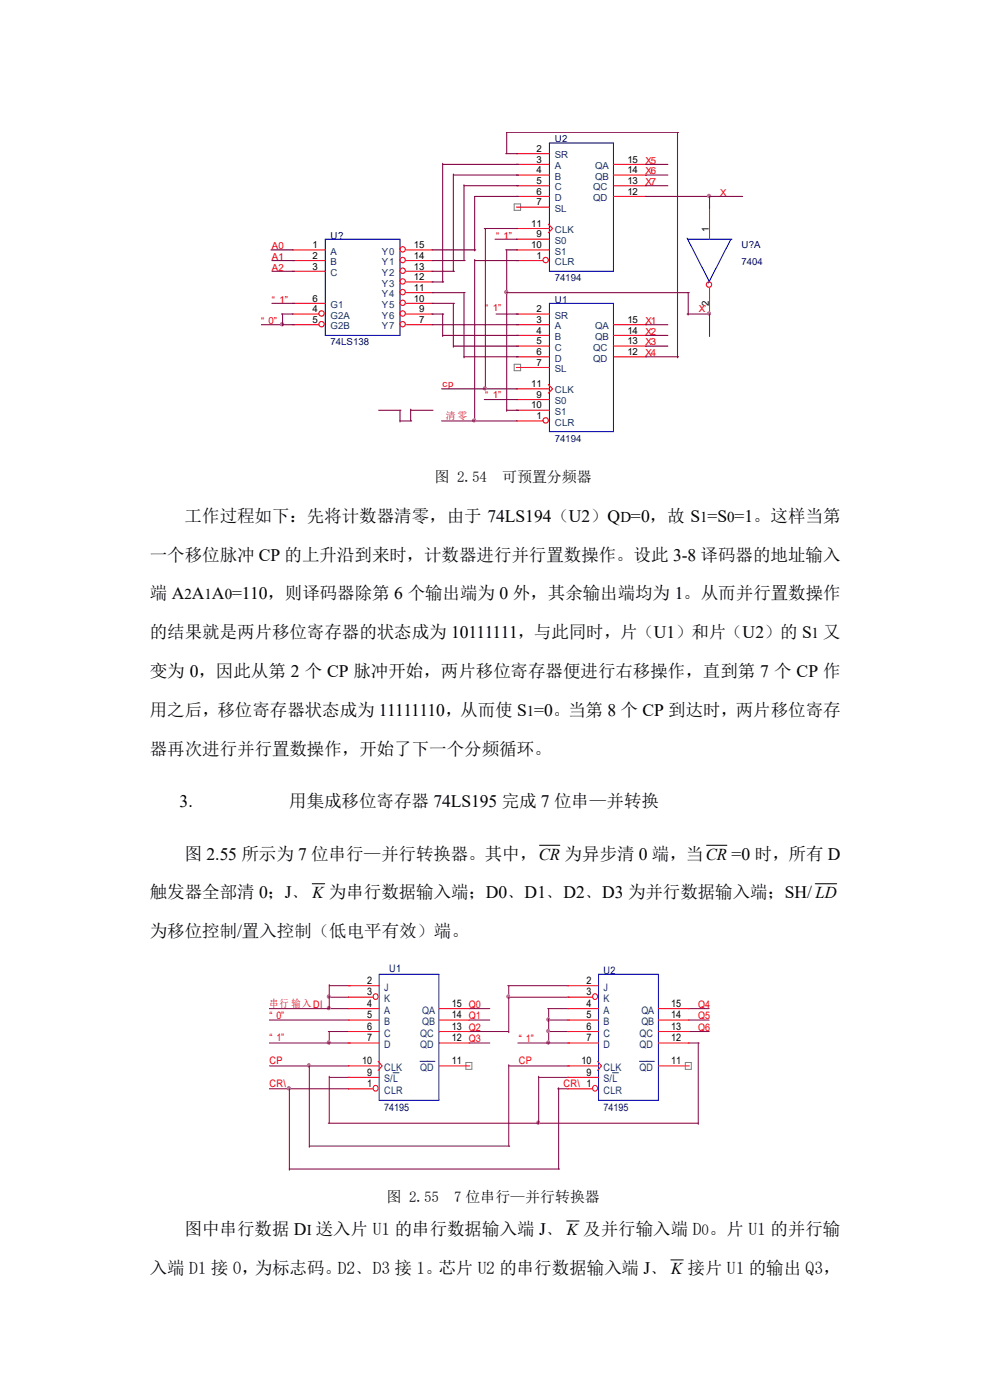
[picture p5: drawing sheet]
<svg xmlns="http://www.w3.org/2000/svg" width="210mm" height="297mm" viewBox="0 0 210 297" stroke-linecap="round" stroke-linejoin="round" font-family="sans-serif">
<path d="M114.5 179.3h4.3M149.9 179.3h4.3M66.2 187.5h2.7M173 187.5h4.5M120.2 259h2.7M142.3 267.3h2.7" fill="none" stroke="#000" stroke-width=".21"/>
<path d="M116.6 30.3h13.5v27.2h-13.5zM69 50.7h15.9v20.5h-15.9zM145.8 50.5l4.7 9.3M146 50.7h9.3M155 50.7l-4.7 9.3M116.6 64.4h13.5v27.2h-13.5z" fill="none" stroke="#00f" stroke-width=".23"/>
<g fill="none" stroke="#f00" stroke-width=".23">
<path d="M109.5 32.6h7.1M109.5 34.9h7.1M109.5 37.1h7.1M109.5 39.4h7.1M130.1 34.9h7.1M130.1 37.1h7.1M130.1 39.4h7.1M62 53h7M62 55.3h7M62 57.5h7M86.2 53h5.7M86.2 55.3h5.7"/>
<path d="M86.2 57.5h5.7M86.2 59.8h5.7M109.5 41.7h7.1M109.5 43.9h7.1M109.5 48.5h7.1M109.5 50.7h7.1M109.5 53h7.1M109.5 55.3h5.7M116.3 47.6l.9 .9-.9 .9M130.1 41.7h7.1M150.5 43.7v7M62 66.6h5.6"/>
<path d="M62 68.9h5.6M62 64.4h7M86.2 66.6h5.7M86.2 68.9h5.7M86.2 64.4h5.7M86.2 62.1h5.7M109.5 66.6h7.1M109.5 68.9h7.1M109.5 71.2h7.1M109.5 73.4h7.1M109.5 75.7h7.1M109.5 78h7.1"/>
<path d="M130.1 68.9h7.1M130.1 71.2h7.1M130.1 73.4h7.1M130.1 75.7h7.1M150.5 61.2v5.6M109.5 82.5h7.1M109.5 84.8h7.1M109.5 87h7.1M109.5 89.3h5.7M116.3 81.6l.9 .9-.9 .9"/>
<circle cx="85.4" cy="59.7" r=".57"/>
<circle cx="85.4" cy="57.4" r=".57"/>
<circle cx="85.4" cy="52.9" r=".57"/>
<circle cx="85.4" cy="55.2" r=".57"/>
<circle cx="115.8" cy="55.2" r=".57"/>
<circle cx="68.2" cy="66.5" r=".57"/>
<circle cx="68.2" cy="68.8" r=".57"/>
<circle cx="85.4" cy="64.2" r=".57"/>
<circle cx="85.4" cy="62" r=".57"/>
<circle cx="85.4" cy="66.5" r=".57"/>
<circle cx="85.4" cy="68.8" r=".57"/>
<circle cx="150.4" cy="60.4" r=".57"/>
<circle cx="115.8" cy="89.2" r=".57"/>
</g>
<path d="M109.1 43.3h1.3v1.3h-1.3zM109.1 77.3h1.3v1.3h-1.3z" fill="none" stroke="#808080" stroke-width=".23"/>
<g fill="none" stroke="#800040" stroke-width=".23">
<path d="M93.9 34.6v25.2M93.9 34.9h16.1M96.2 36.9v20.6M96.2 37.1h13.8M98.4 39.2v16.1M98.4 39.4h11.6M107.3 32.6h2.5M107.5 28v4.6M107.5 28.1h36.4M136.9 39.4h4.8M136.9 37.1h4.8M136.9 34.9h4.8"/>
<path d="M143.7 28.1v47.8M57.5 53h4.7M57.7 55.3h4.7M57.7 57.5h4.7M91.6 53h9.3M91.6 55.3h7.1M91.6 57.5h4.8M91.6 59.8h2.5M100.7 55.3h9.3M100.7 55.1v34.2M102.7 48.5h7.1M103 48.5v34.2"/>
<path d="M105 50.7h4.8M107.3 53h2.5M107.5 53v34.3M110 41.7h-9.3v11.5M136.9 41.7h20.6M150.5 41.7v2.5M55.4 68.9h7M57.7 64.4h4.7M59.7 66.6h2.5M59.9 66.6v2.5M91.6 68.9h18.4M91.6 66.6h2.5"/>
<path d="M91.6 64.4h4.8M91.6 62.1h7.1M93.9 66.6v4.8M93.9 71.2h16.1M96.2 64.4v9.3M96.2 73.4h13.8M98.4 62.1v13.8M98.4 75.7h11.6M105.2 66.6h4.8M107.5 62.1h38.7M136.9 68.9h4.8M136.9 71.2h4.8"/>
<path d="M136.9 73.4h4.8M136.9 75.7h7M145.8 66.6h4.7v4.8M146 62.1v4.7M80.3 87h4.8M84.9 89.3h2.4M84.9 87v2.5M87.1 87h4.8M87.1 86.8v2.5M93.7 82.5h16.1M93.7 89.3h16.1M102.7 84.8h7.1"/>
<path d="M107.5 87h2.5"/>
</g>
<g fill="#f0f" stroke="#f0f" stroke-width=".23">
<circle cx="102.9" cy="82.4" r=".34"/>
<circle cx="100.6" cy="89.2" r=".34"/>
<circle cx="150.4" cy="41.6" r=".34"/>
<circle cx="107.4" cy="62" r=".34"/>
<circle cx="150.4" cy="66.5" r=".34"/>
<circle cx="59.8" cy="68.8" r=".34"/>
</g>
<g fill="none" stroke="#800040" stroke-width=".21">
<path d="M57.1 214h17M57.1 216.4h17M69.6 211.6h4.5M69.6 218.8h4.5M69.8 208.9v5.1M69.8 218.8v2.7M69.8 209.1h4.5M99.3 218.8h8.6M99.5 214h4.4M99.5 216.4h4.4M107.7 209.1h12.9M107.9 211.6h12.9"/>
<path d="M107.9 209.1v10M116.2 214h4.4M116.4 216.4h4.4M116.4 218.8h4.4M116.4 214v7.5M146 214h4.5M146 216.4h4.5M146 218.8h4.5M57.1 221.3h17.2M57.1 231h17M57.1 226.1h17M61.4 231v17.3"/>
<path d="M65.6 226.1v17.3M69.6 238.3h78.5M69.8 228.3v10M69.8 228.6h4.5M99.5 221.3h4.4M107.9 225.9v17.2M107.9 226.1h12.9M109.8 221.3h11M114.3 228.3v10M114.3 228.6h6.5M118.3 231h2.3M118.5 230.8v17.2"/>
<path d="M146 221.3h2.3M148.1 221.3v17.2M61.4 248h57.3M65.6 243.1h42.5"/>
</g>
<g fill="#f0f" stroke="#f0f" stroke-width=".21">
<circle cx="69.7" cy="211.4" r=".34"/>
<circle cx="69.7" cy="213.9" r=".34"/>
<circle cx="69.7" cy="221.2" r=".34"/>
<circle cx="116.3" cy="216.3" r=".34"/>
<circle cx="116.3" cy="218.7" r=".34"/>
<circle cx="116.3" cy="221.2" r=".34"/>
<circle cx="107.8" cy="211.4" r=".34"/>
<circle cx="114.1" cy="238.2" r=".34"/>
<circle cx="65.5" cy="226" r=".34"/>
<circle cx="61.2" cy="230.9" r=".34"/>
</g>
<path d="M80.4 206.7h12.7v26.7h-12.7zM127 206.7h12.7v26.7h-12.7z" fill="none" stroke="#00f" stroke-width=".21"/>
<g fill="none" stroke="#f00" stroke-width=".21">
<path d="M73.9 209.1h6.5M73.9 211.6h5.3M73.9 214h6.5M73.9 216.4h6.5M73.9 218.8h6.5M93.1 214h6.6M93.1 216.4h6.6M93.1 218.8h6.6M120.4 209.1h6.6M120.4 211.6h5.3M120.4 214h6.6M120.4 216.4h6.6"/>
<path d="M120.4 218.8h6.6M139.7 214h6.5M139.7 216.4h6.5M139.7 218.8h6.5M73.9 221.3h6.5M73.9 226.1h6.5M73.9 228.6h6.5M73.9 231h5.3M80.2 225.2l.9 .9-.9 1M93.1 221.3h6.6M93.1 226.1h6.6M120.4 221.3h6.6"/>
<path d="M120.4 226.1h6.6M120.4 228.6h6.6M120.4 231h5.3M126.8 225.2l.8 .9-.8 1M139.7 221.3h6.5M139.7 226.1h6.5"/>
<circle cx="79.6" cy="211.4" r=".57"/>
<circle cx="126.2" cy="211.4" r=".57"/>
<circle cx="79.6" cy="230.9" r=".57"/>
<circle cx="126.2" cy="230.9" r=".57"/>
</g>
<path d="M83.4 227.6h1.3M89.1 225.2h3.2M129.9 227.6h1.3M135.6 225.2h3.2" fill="none" stroke="#004080" stroke-width=".21"/>
<path d="M98.8 225.4h1.3v1.5h-1.3zM145.4 225.4h1.3v1.5h-1.3z" fill="none" stroke="#808080" stroke-width=".21"/>
<g font-size="3.7">
<text x="39.2" y="110.7">工作过程如下：先将计数器清零，由于 74LS194（U2）Q =0，故 S =S =1。这样当第</text>
<text x="31.7" y="118.9">一个移位脉冲 CP 的上升沿到来时，计数器进行并行置数操作。设此 3-8 译码器的地址输入</text>
<text x="31.7" y="127.2">端 A A A =110，则译码器除第 6 个输出端为 0 外，其余输出端均为 1。从而并行置数操作</text>
<text x="31.7" y="135.4">的结果就是两片移位寄存器的状态成为 10111111，与此同时，片（U1）和片（U2）的 S 又</text>
<text x="31.7" y="143.7">变为 0，因此从第 2 个 CP 脉冲开始，两片移位寄存器便进行右移操作，直到第 7 个 CP 作</text>
<text x="31.7" y="151.9">用之后，移位寄存器状态成为 11111110，从而使 S =0。当第 8 个 CP 到达时，两片移位寄存</text>
<text x="31.7" y="160.2">器再次进行并行置数操作，开始了下一个分频循环。</text>
<text x="38.1" y="171.2">3.</text>
<text x="61.3" y="171.2">用集成移位寄存器 74LS195 完成 7 位串—并转换</text>
<text x="39.2" y="182.5">图 2.55 所示为 7 位串行—并行转换器。其中，CR 为异步清 0 端，当CR =0 时，所有 D</text>
<text x="31.7" y="190.5">触发器全部清 0；J﹑ K 为串行数据输入端；D0﹑D1﹑D2﹑D3 为并行数据输入端；SH/ LD</text>
<text x="31.7" y="198.7">为移位控制/置入控制（低电平有效）端。</text>
<text x="39.2" y="262.1">图中串行数据 D 送入片 U1 的串行数据输入端 J﹑ K 及并行输入端 D 。片 U1 的并行输</text>
<text x="31.7" y="270.3">入端 D1 接 0，为标志码。D2﹑D3 接 1。芯片 U2 的串行数据输入端 J﹑ K 接片 U1 的输出 Q3，</text>
</g>
<g font-size="3.2">
<text x="92.2" y="102.2">图 2.54</text>
<text x="106.5" y="102.2">可预置分频器</text>
<text x="131.6" y="110.7">D</text>
<text x="148.5" y="110.7">1</text>
<text x="154.3" y="110.7">0</text>
<text x="39.1" y="127.2">2</text>
<text x="43.4" y="127.2">1</text>
<text x="47.7" y="127.2">0</text>
<text x="172.2" y="135.4">1</text>
<text x="111.8" y="151.9">1</text>
<text x="82" y="254.9">图 2.55</text>
<text x="96.3" y="254.9">7 位串行—并行转换器</text>
<text x="65.1" y="262.1">I</text>
<text x="148.8" y="262.1">0</text>
</g>
<g font-size="2.2">
<text x="77.9" y="208.7">2</text>
<text x="124.4" y="208.7">2</text>
<text x="77.9" y="211.2">3</text>
<text x="77.9" y="213.6">4</text>
<text x="95.9" y="213.6">15 Q0</text>
<text x="124.4" y="211.2">3</text>
<text x="124.4" y="213.6">4</text>
<text x="142.4" y="213.6">15</text>
<text x="77.9" y="216">5</text>
<text x="77.9" y="218.4">6</text>
<text x="77.9" y="220.9">7</text>
<text x="95.9" y="216">14 Q1</text>
<text x="95.9" y="218.4">13 Q2</text>
<text x="95.9" y="220.9">12 Q3</text>
<text x="124.4" y="216">5</text>
<text x="124.4" y="218.4">6</text>
<text x="124.4" y="220.9">7</text>
<text x="142.4" y="216">14</text>
<text x="142.4" y="218.4">13</text>
<text x="142.4" y="220.9">12</text>
<text x="76.8" y="225.7">10</text>
<text x="95.9" y="225.7">11</text>
<text x="123.4" y="225.7">10</text>
<text x="142.4" y="225.7">11</text>
<text x="77.9" y="228.2">9</text>
<text x="77.9" y="230.6">1</text>
<text x="124.4" y="228.2">9</text>
</g>
<g font-size="2.2" fill="#000080">
<text x="82.5" y="206.3">U1</text>
<text x="128" y="206.5">U2</text>
<text x="81.5" y="235.7">74195</text>
<text x="128" y="235.7">74195</text>
</g>
<g font-size="2.2" fill="#f00">
<text x="57.2" y="213.7">串行 输入 DI</text>
<text x="148.1" y="213.8">Q4</text>
<text x="57.1" y="216.2">“ 0”</text>
<text x="57.1" y="220.9">“ 1”</text>
<text x="110.1" y="221.1">“ 1”</text>
<text x="148.1" y="216.2">Q5</text>
<text x="148.1" y="218.7">Q6</text>
<text x="57.1" y="225.7">CP</text>
<text x="110.1" y="225.7">CP</text>
<text x="57.1" y="230.6">CR\</text>
<text x="119.5" y="230.6">CR\ 1</text>
</g>
<g font-size="2.2" fill="#004080">
<text x="81.5" y="210.2">J</text>
<text x="81.5" y="212.6">K</text>
<text x="81.5" y="215">A</text>
<text x="89.5" y="215">QA</text>
<text x="128" y="210.2">J</text>
<text x="128" y="212.6">K</text>
<text x="128" y="215">A</text>
<text x="136.1" y="215">QA</text>
<text x="81.5" y="217.5">B</text>
<text x="81.5" y="219.9">C</text>
<text x="89.1" y="219.9">QC</text>
<text x="89.5" y="217.5">QB</text>
<text x="128" y="217.5">B</text>
<text x="128" y="219.9">C</text>
<text x="135.6" y="219.9">QC</text>
<text x="136.1" y="217.5">QB</text>
<text x="81.5" y="222.3">D</text>
<text x="81.5" y="227.2">CLK</text>
<text x="89.1" y="222.3">QD</text>
<text x="89.1" y="227.2">QD</text>
<text x="128" y="222.3">D</text>
<text x="128" y="227.2">CLK</text>
<text x="135.6" y="222.3">QD</text>
<text x="135.6" y="227.2">QD</text>
<text x="81.5" y="229.6">S/L</text>
<text x="81.5" y="232.1">CLR</text>
<text x="128" y="229.6">S/L</text>
<text x="128" y="232.1">CLR</text>
</g>
<g font-size="2">
<text x="113.8" y="32.3">2</text>
<text x="113.8" y="34.5">3</text>
<text x="133.1" y="34.5">15</text>
<text x="113.8" y="36.8">4</text>
<text x="113.8" y="39">5</text>
<text x="113.8" y="41.3">6</text>
<text x="133.1" y="36.8">14</text>
<text x="133.1" y="39">13</text>
<text x="133.1" y="41.3">12</text>
<text x="113.8" y="43.6">7</text>
<text x="66.3" y="52.7">1</text>
<text x="87.8" y="52.7">15</text>
<text x="112.7" y="48.1">11</text>
<text x="112.7" y="52.7">10</text>
<text x="113.8" y="50.4">9</text>
<text x="150.4" y="49.1" transform="rotate(-90 150.4 49.1)">1</text>
<text x="66.3" y="54.9">2</text>
<text x="66.3" y="57.2">3</text>
<text x="87.8" y="54.9">14</text>
<text x="87.8" y="57.2">13</text>
<text x="87.8" y="59.4">12</text>
<text x="113.8" y="54.9">1</text>
<text x="66.3" y="64">6</text>
<text x="87.8" y="61.7">11</text>
<text x="87.8" y="64">10</text>
<text x="150.4" y="65" transform="rotate(-90 150.4 65)">2</text>
<text x="66.3" y="66.3">4</text>
<text x="66.3" y="68.5">5</text>
<text x="88.9" y="66.3">9</text>
<text x="88.9" y="68.5">7</text>
<text x="113.8" y="66.3">2</text>
<text x="113.8" y="68.5">3</text>
<text x="113.8" y="70.8">4</text>
<text x="133.1" y="68.5">15</text>
<text x="133.1" y="70.8">14</text>
<text x="113.8" y="73.1">5</text>
<text x="113.8" y="75.4">6</text>
<text x="113.8" y="77.6">7</text>
<text x="133.1" y="73.1">13</text>
<text x="133.1" y="75.4">12</text>
<text x="112.7" y="82.1">11</text>
<text x="112.7" y="86.7">10</text>
<text x="113.8" y="84.4">9</text>
<text x="113.8" y="88.9">1</text>
</g>
<g font-size="2" fill="#000080">
<text x="117.7" y="30.2">U2</text>
<text x="70.1" y="50.6">U?</text>
<text x="157.3" y="52.7">U?A</text>
<text x="117.7" y="59.7">74194</text>
<text x="157.3" y="56.3">7404</text>
<text x="117.7" y="64.2">U1</text>
<text x="70.1" y="73.3">74LS138</text>
<text x="117.7" y="93.7">74194</text>
</g>
<g font-size="2" fill="#004080">
<text x="117.7" y="33.6">SR</text>
<text x="117.7" y="35.9">A</text>
<text x="126.3" y="35.9">QA</text>
<text x="117.7" y="38.1">B</text>
<text x="117.7" y="40.4">C</text>
<text x="125.8" y="40.4">QC</text>
<text x="126.3" y="38.1">QB</text>
<text x="117.7" y="42.7">D</text>
<text x="117.7" y="45">SL</text>
<text x="125.8" y="42.7">QD</text>
<text x="117.7" y="49.5">CLK</text>
<text x="117.7" y="51.7">S0</text>
<text x="70.1" y="54">A</text>
<text x="70.1" y="56.3">B</text>
<text x="70.1" y="58.5">C</text>
<text x="81" y="54">Y0</text>
<text x="81" y="56.3">Y1</text>
<text x="81" y="58.5">Y2</text>
<text x="117.7" y="54">S1</text>
<text x="117.7" y="56.3">CLR</text>
<text x="70.1" y="65.4">G1</text>
<text x="81" y="60.8">Y3</text>
<text x="81" y="63.1">Y4</text>
<text x="81" y="65.4">Y5</text>
<text x="70.1" y="67.6">G2A</text>
<text x="70.1" y="69.9">G2B</text>
<text x="81" y="67.6">Y6</text>
<text x="81" y="69.9">Y7</text>
<text x="117.7" y="67.6">SR</text>
<text x="117.7" y="69.9">A</text>
<text x="126.3" y="69.9">QA</text>
<text x="117.7" y="72.2">B</text>
<text x="117.7" y="74.4">C</text>
<text x="117.7" y="76.7">D</text>
<text x="125.8" y="74.4">QC</text>
<text x="125.8" y="76.7">QD</text>
<text x="126.3" y="72.2">QB</text>
<text x="117.7" y="79">SL</text>
<text x="117.7" y="83.5">CLK</text>
<text x="117.7" y="85.8">S0</text>
<text x="117.7" y="88.1">S1</text>
<text x="117.7" y="90.3">CLR</text>
</g>
<g font-size="2" fill="#f00">
<text x="136.9" y="34.8">X5</text>
<text x="136.9" y="37">X6</text>
<text x="136.9" y="39.3">X7</text>
<text x="152.8" y="41.5">X</text>
<text x="57.7" y="52.9">A0</text>
<text x="105.2" y="50.6">“ 1”</text>
<text x="57.7" y="55.2">A1</text>
<text x="57.7" y="57.4">A2</text>
<text x="57.7" y="64.2">“ 1”</text>
<text x="55.4" y="68.7">“ 0”</text>
<text x="103" y="66">“ 1”</text>
<text x="136.9" y="68.7">X1</text>
<text x="136.9" y="71">X2</text>
<text x="148.2" y="66.3">X’</text>
<text x="136.9" y="73.3">X3</text>
<text x="136.9" y="75.6">X4</text>
<text x="93.9" y="82.1">cp</text>
<text x="94.6" y="88.9">清 零</text>
<text x="103" y="84.4">“ 1”</text>
</g>
</svg>
